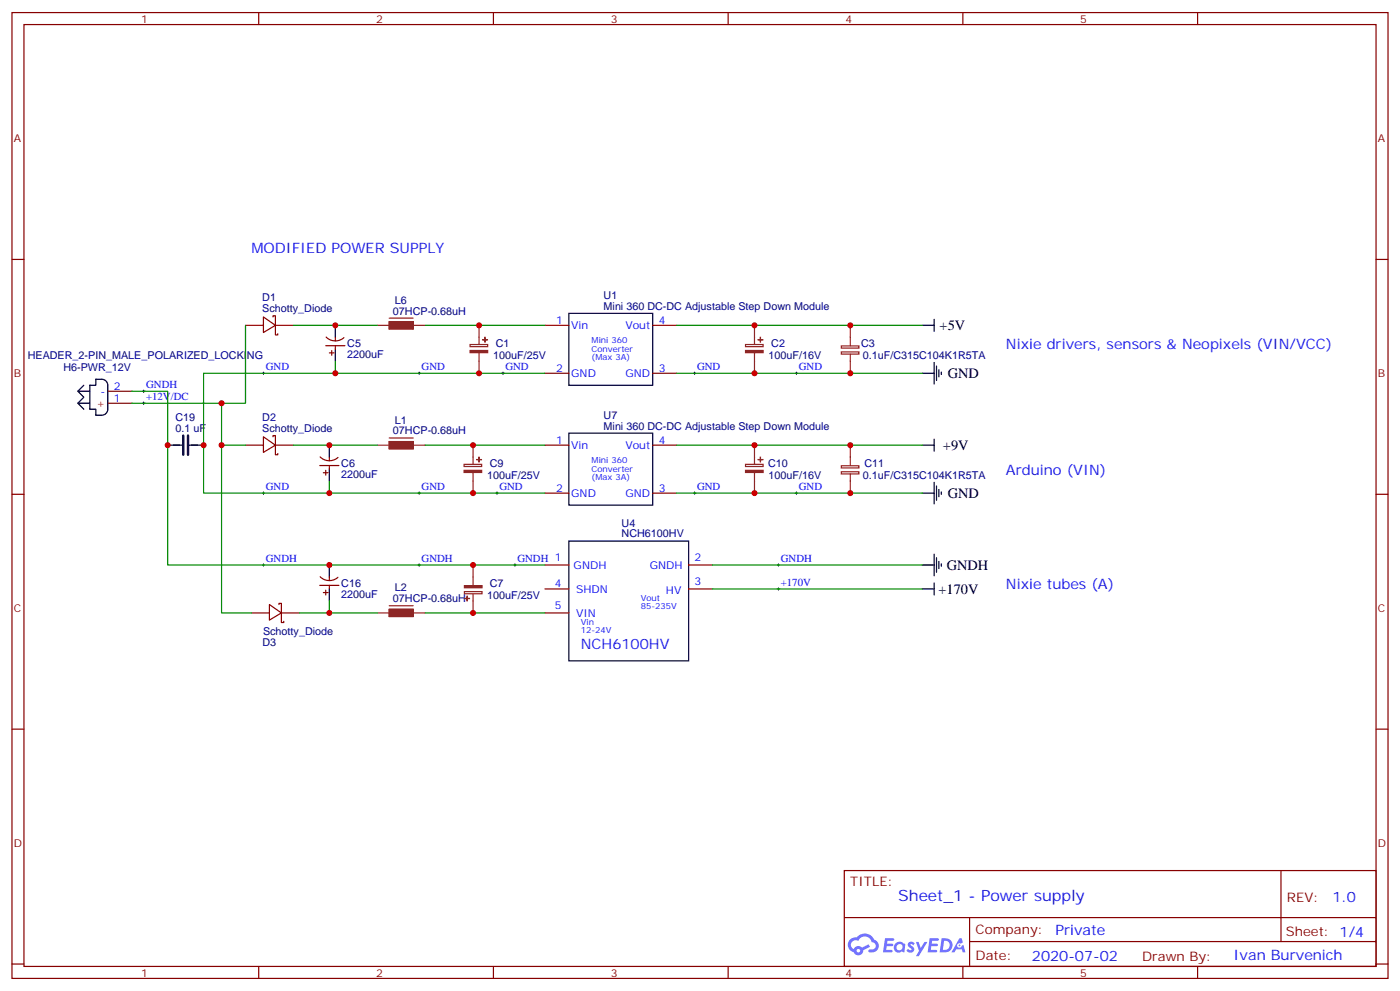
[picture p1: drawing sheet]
<svg xmlns="http://www.w3.org/2000/svg" width="412mm" height="292mm" viewBox="0 0 412 292" stroke-linecap="round" stroke-linejoin="round" font-family="sans-serif">
<g fill="none" stroke="#870000" stroke-width=".35">
<path d="M3.5 3.7h405.4v284.3h-405.4zM7.1 7.2h398.2v277.3h-398.2zM76.2 3.7v3.5M145.3 3.7v3.5M214.5 3.7v3.5M283.6 3.7v3.5M352.8 3.7v3.5M3.5 76.4h3.6M405.3 76.4h3.6M3.5 145.5h3.6M405.3 145.5h3.6M3.5 214.7h3.6"/>
<path d="M405.3 214.7h3.6M248.7 256.3h156.6v28.2h-156.6zM377.3 256.3v20.9M248.7 270.1h156.5M285.6 277.2h119.6M285.6 270.1v14.2M3.5 283.8h3.6M76.2 284.5v3.5M145.3 284.5v3.5M214.5 284.5v3.5M283.6 284.5v3.5M352.8 284.5v3.5"/>
<path d="M405.3 283.8h3.6"/>
</g>
<g fill="#5487ff">
<path d="M267.7 277.5a1.22 1.22 0 0 1 1.7 .2l-.4 .6a.47 .47 0 0 0-.3-.4 .47 .47 0 0 0-.5 .2l.1 .2a1.14 1.14 0 0 1 .8 1.8 1.14 1.14 0 0 1-1.9 0l-.2-.2 .5-.6 .7 .5a.29 .29 0 0 0 .3-.3 .29 .29 0 0 0-.2-.3 1.04 1.04 0 0 1-.6-1.7z"/>
<path d="M260.7 276.2h2.4l.3 .2-.2 .5-1.8 .1-.1 .8h1.5l.3 .4-.3 .4h-1.6l-.2 1.1h1.7l.2 .3-.2 .3-2.6 .1z"/>
<path d="M273.8 276.2h2.4l.3 .2-.1 .5-1.8 .1-.2 .8h1.6l.3 .4-.4 .4-1.6-.1-.1 1.1 1.7 .1 .2 .3-.2 .3-2.6 .1z"/>
<path d="M282.6 276.2h.7l.3 1.3-.6 .3a.69 .69 0 0 0-1 .3 .69 .69 0 0 0 .4 .9 .69 .69 0 0 0 .9-.6l.5-.2 .6 2.2h-.8l-.2-.9h-1.8l-.5 .9h-.8z"/>
<path d="M269.8 277.3h.8l.6 1.8 1.1-1.8h.9l-2.6 4.2h-.8l.9-1.5z"/>
<path d="M277.4 276.2l-.6 4.2h1.3a2.11 2.11 0 0 0 2.5-2.1 2.11 2.11 0 0 0-2.5-2.1zM278.1 277a1.39 1.39 0 0 1 1.7 1.4 1.39 1.39 0 0 1-1.8 1.2h-.3z"/>
<path d="M263.7 277.8a1.54 1.54 0 0 0-.1 2.2 1.54 1.54 0 0 0 2.2 .1l.6 .3 .3-2.3-.2-.3h-.4a1.49 1.49 0 0 0-2.4 0zM264 278.8a.94 .94 0 0 1 1.8 0 .94 .94 0 0 1-1.8 0z"/>
<path d="M250.4 276.6a2.18 2.18 0 0 0 1.1 3.7 1.44 1.44 0 0 0 1.6 .9 1.44 1.44 0 0 0 1.2-1.4l2-1.1-.5-.7-1.9 1a1.47 1.47 0 0 0-2.4 .4 1.39 1.39 0 0 1-.7-1.9 1.39 1.39 0 0 1 2-.5 2.12 2.12 0 0 1 2.2-1.3 2.12 2.12 0 0 1 1.9 1.7 1.14 1.14 0 0 1 1.1 1.4 1.14 1.14 0 0 1-1.7 .7 .43 .43 0 0 0-.5 .4 .43 .43 0 0 0 .4 .5 1.98 1.98 0 0 0 2.5-1.2 1.98 1.98 0 0 0-1.2-2.6 3.1 3.1 0 0 0-5.3-.6l-.9 .1zM252.3 279.9a.55 .55 0 0 1 1.1 0 .55 .55 0 0 1-1.1 0z"/>
<circle cx="282.6" cy="278.3" r=".26"/>
</g>
<g fill="none" stroke="#000" stroke-width=".35">
<path d="M98.8 95.8v3.5M167.6 92.3h24.7v21.1h-24.7zM271.6 95.8h3.6M275.2 94v3.5M22.9 115.2h3.6M22.9 118.7h3.6M24.7 113.4l-1.8 1.8 1.8 1.7-1.8 1.8 1.8 1.8M26.5 113.4h1.7v-1.7a3.2 3.2 0 0 1 3 .5l.5 1.2v7.1a1.76 1.76 0 0 1-1.7 1.7h-1.8v-1.7h-1.7zM98.8 102.8v3.6M271.6 109.9h3.6M275.2 106.7v6.4M275.9 107.8v4.2"/>
<path d="M276.6 108.8v2.1M277.3 109.5v.7M49.4 131.1h4.6M55.4 131.1h4.6M97 131.1v3.5M97 138.1v3.5M167.6 127.5h24.7v21.2h-24.7zM271.6 131.1h3.6M275.2 129.3v3.5M167.6 159.3h35.2v35.3h-35.2zM271.6 145.2h3.6M275.2 142v6.3"/>
<path d="M275.9 143.1v4.2M276.6 144.1v2.1M277.3 144.8v.7M97 166.3v3.6M97 173.4v3.5M271.6 173.4h3.6M271.6 166.3h3.6M275.2 163.2v6.3M275.2 171.6v3.6M275.9 164.2v4.3M276.6 165.3v2.1M277.3 166v.7"/>
</g>
<g fill="none" stroke="#870000" stroke-width=".35">
<path d="M72.3 95.8h5.3M77.6 93.3l3.5 2.5-3.5 2.1zM80.4 93.3v-.3h.7v5.6h.7v-.4M81.1 95.8h5.3M96.1 99.2a3.8 3.8 0 0 0 5.2 .2M98.8 99.3v1.1M160.5 95.8h7.1M192.3 95.8h7M31.7 118.7h7.1M31.7 115.2h7.1M96 101.8h5.6M97 103.9h1.4"/>
<path d="M97.7 103.2v1.4M98.8 101.8v1M160.5 109.9h7.1M192.3 109.9h7M72.3 131.1h5.3M77.6 128.6l3.5 2.5-3.5 2.1zM80.4 128.6v-.4h.7v5.7h.7v-.4M81.1 131.1h5.3M94.2 137.1h5.6M94.3 134.5a3.8 3.8 0 0 0 5.3 .2M95.2 139.2h1.5M96 138.5v1.4"/>
<path d="M97 134.6v1M97 137.1v1M160.5 131.1h7.1M192.3 131.1h7M160.5 145.2h7.1M192.3 145.2h7M79.4 178l3.5 2.4-3.5 2.2zM82.2 178v-.4h.7v5.7h.7v-.4M94.2 172.3h5.6M94.3 169.8a3.8 3.8 0 0 0 5.3 .2M95.2 174.4h1.5M96 173.7v1.5"/>
<path d="M97 169.9v1M97 172.3v1.1M160.5 166.3h7.1M160.5 173.4h7.1M202.8 166.3h7.1M202.8 173.4h7.1M74.1 180.4h5.3M82.9 180.4h5.3M160.5 180.4h7.1"/>
</g>
<g fill="none" stroke="#8c2424" stroke-width=".35">
<path d="M111.1 95.8h3.6M114.7 94.7h7v2.1h-7zM114.7 93.7h7M121.7 95.8h3.5M141.1 95.8v5.6M222.2 95.8v5.6M250.5 95.8v6M138.5 101.4h5.2v.7h-5.2zM141.1 103.9v6M219.6 101.4h5.2v.7h-5.2zM222.2 103.9v6M247.8 101.8h5.2v.7h-5.2z"/>
<path d="M247.8 103.6h5.2v.6h-5.2zM250.5 104.2v5.7M111.1 131.1h3.6M114.7 130h7v2.1h-7zM114.7 128.9h7M121.7 131.1h3.5M136.7 136.7h5.2v.6h-5.2zM139.3 131.1v5.6M139.3 139.2v6M219.6 136.7h5.2v.6h-5.2zM222.2 131.1v5.6M222.2 139.2v6"/>
<path d="M247.8 137.1h5.2v.7h-5.2zM247.8 138.9h5.2v.6h-5.2zM250.5 131.1v6M250.5 139.5v5.7M114.7 179.4h7v2.1h-7zM114.7 178.3h7M136.8 174.2h5.2v.6h-5.2zM139.3 166.3v6M139.3 174.8v5.6M111.1 180.4h3.6M121.7 180.4h3.5"/>
</g>
<g fill="#8c2424" stroke="#8c2424" stroke-width=".35">
<path d="M114.7 94.7h7v2.1h-7z"/>
<path d="M114.7 130h7v2.1h-7z"/>
<path d="M114.7 179.4h7v2.1h-7z"/>
<path d="M136.7 138.5h5.2v.6h-5.2z"/>
<path d="M140.4 135.3h1.4z"/>
<path d="M141.1 134.6v1.4z"/>
<path d="M138.5 103.2h5.2v.6h-5.2z"/>
<path d="M142.2 100h1.4z"/>
<path d="M142.8 99.3l.1 1.4z"/>
<path d="M136.8 172.4h5.2v.6h-5.2z"/>
<path d="M136.9 176.2h1.4z"/>
<path d="M137.6 175.5v1.4z"/>
<path d="M219.6 138.5h5.2v.6h-5.2z"/>
<path d="M223.3 135.3h1.4z"/>
<path d="M224 134.6v1.4z"/>
<path d="M219.6 103.2h5.2v.6h-5.2z"/>
<path d="M223.3 100h1.4z"/>
<path d="M224 99.3v1.4z"/>
</g>
<path d="M54 128.2v5.7M55.4 128.2v5.7" fill="none" stroke="#000" stroke-width=".71"/>
<g fill="none" stroke="#000" stroke-width=".29">
<path d="M42 118.7h.7M42 115.2h.7M42.3 114.8v.7M42.3 118.4v.7M77.3 109.9h.7M77.6 109.5v.7M123.1 109.9h.7M123.5 109.5v.7M147.8 109.9h.7M148.2 109.5v.7M204.3 109.9h.7M204.6 109.5v.7"/>
<path d="M234.2 109.9h.7M234.6 109.5v.7M77.3 145.2h.7M77.6 144.8v.7M123.1 145.2h.7M123.5 144.8v.7M146 145.2h.8M146.4 144.8v.7M204.3 145.2h.7M204.6 144.8v.7M234.2 145.2h.7M234.6 144.8v.7"/>
<path d="M77.3 166.3h.7M77.6 166v.7M123.1 166.3h.7M123.5 166v.7M151.3 166.3h.7M151.7 166v.7M229 173.4h.7M229 166.3h.7M229.3 166v.7M229.3 173v.7"/>
</g>
<g fill="none" stroke="#008700" stroke-width=".35">
<path d="M72.3 95.8v22.9h-33.5M86.4 95.8h24.7M125.2 95.8h35.3M199.3 95.8h72.3M38.8 115.2h10.6v51.1h111.1M65.3 118.7v61.7h8.8M98.8 109.9h-38.8v35.3h37v-3.6M98.8 109.9h61.7M98.8 106.4v3.5M199.3 109.9h72.3M65.3 131.1h7M86.4 131.1h24.7"/>
<path d="M125.2 131.1h35.3M199.3 131.1h72.3M97 145.2h63.5M199.3 145.2h72.3M97 176.9v3.5M209.9 166.3h61.7M209.9 173.4h61.7M88.2 180.4h22.9M125.2 180.4h35.3"/>
</g>
<g fill="#c00">
<circle cx="139.3" cy="180.4" r=".88"/>
<circle cx="139.3" cy="166.3" r=".88"/>
<circle cx="139.3" cy="131.1" r=".88"/>
<circle cx="139.3" cy="145.2" r=".88"/>
<circle cx="250.5" cy="131.1" r=".88"/>
<circle cx="250.5" cy="145.2" r=".88"/>
<circle cx="141.1" cy="95.8" r=".88"/>
<circle cx="141.1" cy="109.9" r=".88"/>
<circle cx="250.5" cy="95.8" r=".88"/>
<circle cx="250.5" cy="109.9" r=".88"/>
<circle cx="222.3" cy="131.1" r=".88"/>
<circle cx="222.3" cy="145.2" r=".88"/>
<circle cx="222.3" cy="95.8" r=".88"/>
<circle cx="222.3" cy="109.9" r=".88"/>
<circle cx="65.3" cy="118.7" r=".88"/>
<circle cx="65.3" cy="131.1" r=".88"/>
<circle cx="97" cy="180.4" r=".88"/>
<circle cx="98.8" cy="95.8" r=".88"/>
<circle cx="97" cy="131.1" r=".88"/>
<circle cx="97" cy="166.3" r=".88"/>
<circle cx="49.4" cy="131.1" r=".88"/>
<circle cx="98.8" cy="109.9" r=".88"/>
<circle cx="60" cy="131.1" r=".88"/>
<circle cx="97" cy="145.2" r=".88"/>
</g>
<text font-size="4.6" fill="#00f" x="264.6" y="265.1">Sheet_1 - Power supply</text>
<g font-size="4.2" fill="#00f">
<text x="74.1" y="74.6">MODIFIED POWER SUPPLY</text>
<text x="296.3" y="102.8">Nixie drivers, sensors &amp; Neopixels (VIN/VCC)</text>
<text x="296.3" y="139.9">Arduino (VIN)</text>
<text x="296.3" y="173.4">Nixie tubes (A)</text>
<text x="171.1" y="191">NCH6100HV</text>
<text x="392.5" y="265.6">1.0</text>
<text x="310.9" y="275.1">Private</text>
<text x="304" y="282.9">2020-07-02</text>
<text x="363.4" y="282.8">Ivan Burvenich</text>
</g>
<g font-size="4.2">
<text x="276.8" y="97.2">+5V</text>
<text x="279.2" y="111.3">GND</text>
<text x="277.8" y="132.5">+9V</text>
<text x="279.2" y="146.6">GND</text>
<text x="278.9" y="167.7">GNDH</text>
<text x="276.4" y="174.8">+170V</text>
</g>
<g font-size="3.9" fill="#800">
<text x="250.5" y="260.9">TITLE:</text>
<text x="379.1" y="265.6">REV:</text>
<text x="287.4" y="275.1">Company:</text>
<text x="378.7" y="275.7">Sheet: 1/4</text>
<text x="287.4" y="282.8">Date:</text>
<text x="336.4" y="282.8">Drawn By:</text>
</g>
<g font-size="3.2" fill="#800">
<text x="41.6" y="6.7">1</text>
<text x="110.8" y="6.7">2</text>
<text x="179.9" y="6.7">3</text>
<text x="249.1" y="6.7">4</text>
<text x="318.2" y="6.7">5</text>
<text x="4.1" y="41.8">A</text>
<text x="405.9" y="41.8">A</text>
<text x="4.1" y="110.9">B</text>
<text x="405.9" y="110.9">B</text>
<text x="4.1" y="180.1">C</text>
<text x="405.9" y="180.1">C</text>
<text x="4.1" y="249.2">D</text>
<text x="405.9" y="249.2">D</text>
<text x="41.6" y="287.5">1</text>
<text x="110.8" y="287.5">2</text>
<text x="179.9" y="287.5">3</text>
<text x="249.1" y="287.5">4</text>
<text x="318.2" y="287.5">5</text>
</g>
<g font-size="3.2" fill="#000080">
<text x="77.3" y="88.7">D1</text>
<text x="116.3" y="89.4">L6</text>
<text x="177.8" y="88">U1</text>
<text x="77.3" y="91.9">Schotty_Diode</text>
<text x="115.8" y="92.6">07HCP-0.68uH</text>
<text x="177.8" y="91.2">Mini 360 DC-DC Adjustable Step Down Module</text>
<text x="8.2" y="105.7">HEADER_2-PIN_MALE_POLARIZED_LOCKING</text>
<text x="102.3" y="105.4">2200uF</text>
<text x="102.3" y="102.2">C5</text>
<text x="145.3" y="105.7">100uF/25V</text>
<text x="146.1" y="102.1">C1</text>
<text x="226.4" y="105.7">100uF/16V</text>
<text x="227.2" y="102.1">C2</text>
<text x="253.7" y="102.1">C3</text>
<text x="254.2" y="105.7">0.1uF/C315C104K1R5TA</text>
<text x="18.7" y="109.2">H6-PWR_12V</text>
<text x="51.7" y="124">C19</text>
<text x="77.3" y="124">D2</text>
<text x="116.3" y="124.7">L1</text>
<text x="177.8" y="123.3">U7</text>
<text x="51.7" y="127.2">0.1 uF</text>
<text x="77.3" y="127.2">Schotty_Diode</text>
<text x="115.8" y="127.9">07HCP-0.68uH</text>
<text x="177.8" y="126.5">Mini 360 DC-DC Adjustable Step Down Module</text>
<text x="100.5" y="137.5">C6</text>
<text x="144.3" y="137.4">C9</text>
<text x="226.3" y="137.4">C10</text>
<text x="254.6" y="137.4">C11</text>
<text x="100.5" y="140.7">2200uF</text>
<text x="143.5" y="140.9">100uF/25V</text>
<text x="226.4" y="140.9">100uF/16V</text>
<text x="254.2" y="140.9">0.1uF/C315C104K1R5TA</text>
<text x="183.1" y="155">U4</text>
<text x="183.1" y="158.2">NCH6100HV</text>
<text x="100.5" y="172.8">C16</text>
<text x="144.3" y="172.7">C7</text>
<text x="100.5" y="176">2200uF</text>
<text x="115.8" y="177.3">07HCP-0.68uH</text>
<text x="116.3" y="174.1">L2</text>
<text x="143.5" y="176.2">100uF/25V</text>
<text x="77.3" y="190.3">D3</text>
<text x="77.5" y="186.8">Schotty_Diode</text>
</g>
<g font-size="3.2" fill="#00f">
<text x="163.8" y="95.4">1</text>
<text x="194" y="95.4">4</text>
<text x="168.3" y="96.8">Vin</text>
<text x="184.2" y="96.8">Vout</text>
<text x="78.3" y="109">GND</text>
<text x="124.2" y="109">GND</text>
<text x="148.9" y="109">GND</text>
<text x="163.8" y="109.5">2</text>
<text x="168.3" y="110.9">GND</text>
<text x="184.3" y="110.9">GND</text>
<text x="194" y="109.5">3</text>
<text x="205.3" y="109">GND</text>
<text x="235.3" y="109">GND</text>
<text x="29.6" y="116.2">-</text>
<text x="33.5" y="118.4">1</text>
<text x="33.5" y="114.8">2</text>
<text x="43" y="117.8">+12V/DC</text>
<text x="43" y="114.3">GNDH</text>
<text x="163.8" y="130.7">1</text>
<text x="194" y="130.7">4</text>
<text x="168.3" y="132.1">Vin</text>
<text x="184.2" y="132.1">Vout</text>
<text x="78.3" y="144.3">GND</text>
<text x="124.2" y="144.3">GND</text>
<text x="147.1" y="144.3">GND</text>
<text x="163.8" y="144.8">2</text>
<text x="168.3" y="146.2">GND</text>
<text x="184.3" y="146.2">GND</text>
<text x="194" y="144.8">3</text>
<text x="205.3" y="144.3">GND</text>
<text x="235.3" y="144.3">GND</text>
<text x="78.3" y="165.5">GNDH</text>
<text x="124.2" y="165.5">GNDH</text>
<text x="152.4" y="165.5">GNDH 1</text>
<text x="169" y="167.4">GNDH</text>
<text x="191.4" y="167.4">GNDH</text>
<text x="204.6" y="165.3">2</text>
<text x="230" y="165.5">GNDH</text>
<text x="163.4" y="172.7">4</text>
<text x="204.6" y="172.3">3</text>
<text x="230" y="172.5">+170V</text>
<text x="163.4" y="179.4">5</text>
<text x="169.7" y="174.4">SHDN</text>
<text x="196.2" y="174.8">HV</text>
<text x="169.7" y="181.5">VIN</text>
</g>
<text font-size="3.2" fill="#f00" x="28.4" y="119.8">+</text>
<g font-size="2.5" fill="#00f">
<text x="174.3" y="101.1">Mini 360</text>
<text x="174.3" y="103.5">Converter</text>
<text x="174.3" y="106">(Max 3A)</text>
<text x="174.3" y="136.3">Mini 360</text>
<text x="174.3" y="138.8">Converter</text>
<text x="174.3" y="141.3">(Max 3A)</text>
<text x="188.7" y="176.9">Vout</text>
<text x="188.7" y="179.4">85-235V</text>
<text x="171.1" y="184">Vin</text>
<text x="171.1" y="186.4">12-24V</text>
</g>
</svg>
